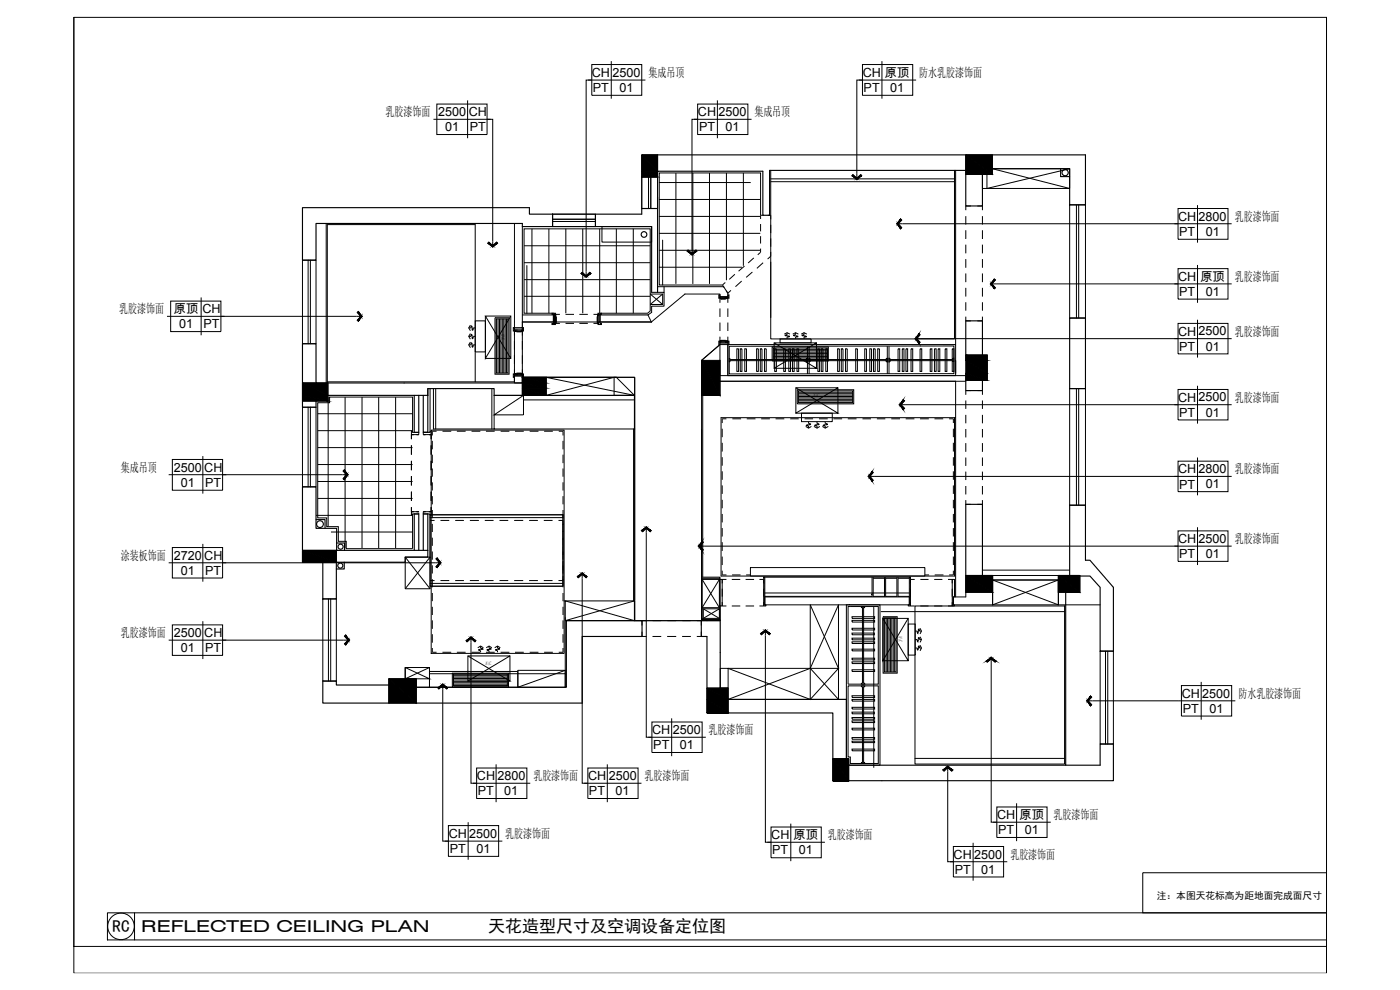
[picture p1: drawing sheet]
<svg xmlns="http://www.w3.org/2000/svg" width="420mm" height="297mm" viewBox="0 0 420 297" stroke-linecap="round" stroke-linejoin="round" font-family="sans-serif">
<g fill="none" stroke="#000" stroke-width=".3">
<path d="M22.2 5.1h375.7v286.8h-375.7zM22.2 5.1h375.7v278.8h-375.7zM177.5 19.4h15v9.2h-15zM183.4 18.3v11.3M258.7 19.4h15.1v9.2h-15.1zM264.6 18.3v11.3M130 35.8h17.2M131 31.2h15.1v9.2h-15.1zM140.3 30.1v11.4M146.1 35.8h1.7v37.9l-1.2-1.1-.2 .4 1.4 1.1 1.4-1.1-.2-.4-1.2 1.1M176.4 24h17.2M177.5 24h-1.7v58.8l-1.2-1.1-.3 .3 1.5 1.1 1.5-1.1-.4-.3-1.1 1.1"/>
<path d="M208.2 35.8h17.2M209.3 35.8h-1.7v40.3l-1.2-1.1-.3 .3 1.5 1.1 1.4-1.1-.2-.3-1.2 1.1M209.3 31.2h15v9.2h-15zM215.2 30.1v11.4M257.6 24h17.2M258.7 24h-1.7v29.5l-1.2-1.1-.2 .3 1.4 1.1 1.5-1.1-.3-.3-1.2 1.1M192.5 53.1h4.7v9.4h-4.7zM194.5 53.1v9.4M195.2 53.1v9.4M197.7 59.8h30.4M197.7 54.7h27.5M202.7 51.9v33.2"/>
<path d="M207.8 51.9v33.2M212.8 51.9v33.2M217.9 51.9v32.1M223 51.9v27.8M231.2 51.1v44.1M231.2 53.6h55.1M231.2 54.5h55.1M286.3 51.1v50.6h-55.1v-23.1M286.6 51.1v52.2M294.7 52.1h1.3v4.4h-1.3zM296 56.5h24.9v-5.9h-23.2l23.2 5.9M320.9 50.6l-24.9 5.9"/>
<path d="M90.7 78h4.1v25.1h-4.1zM92.4 78v25.1M93.1 78v25.1M97.8 67v47.9M154.3 67v31.3h2.4v-1.7M156.7 68v28.6M157.2 78.8h37.8M157.2 73.7h37.8M158 79.6v14.3M159.6 68.6v25.3M164.6 68.6v25.3M165.7 64.2h12.9v3.8h-12.9z"/>
<path d="M165.7 65.8h12.9M165.7 66.4h12.9M169.7 68.6v25.3M174.8 68.6v25.3M179.9 68.6v25.3M180.6 68h14.9v4.6h-14.9zM184.9 68.6v25.3M190 68.6v25.3M197.7 75.1h30.4M197.7 70h30.4M197.7 64.9h30.4M198.8 72v13.5"/>
<path d="M223.3 79.8l-1.8 1.5M226.1 77.4l-1.7 1.5M228.1 64.6v-12.7h-30.4v33.6h19M228.1 74.6v1.1l-.8 .7M228.1 64.6v1.1M228.1 67.2v2.2M228.1 70.8v2.2M228.1 64.6h1M228.9 78.8l-1.9 1.7M230.3 64.6h.9M231.2 76.8l-.9 .9M269.4 67.1l1.1 1.2-.4 .3-1.1-1.5 1.1-1.4 .4 .3-1.1 1.1h100.1"/>
<path d="M289.7 64.8v2.6M289.7 69.1v2.6M289.7 73.4v2.6M289.7 77.7v2.6M291.2 61.8h-1.5v1.2M293.2 61.8h1.5v1.2M294.7 64.8v2.6M294.7 69.1v2.6M294.7 73.4v2.6M294.7 77.7v2.6M320.9 61.4h4.7v34h-4.7zM322.9 61.4v34"/>
<path d="M323.6 61.4v34M353.4 62.5h15v9.3h-15zM359.2 61.5v11.3M359.2 79.5v11.3M50.1 94.9h58.2l-1.1 1.2 .3 .2 1.1-1.4-1.1-1.5-.3 .3 1.1 1.2M51.2 90.3h15.1v9.2h-15.1zM60.3 89.2v11.4M140.6 98.4h.7l.1-.6 .3 1.2 .3-.6h.5M141.1 97.5l-.5 .9 .5 .8M142.5 96.2h3.1v9.3h-3.1zM145.6 94.8v12.7l7.6-12.7M148.5 95.3h4.2v16.9h-4.2z"/>
<path d="M148.8 95.6h3.6v16.3h-3.6zM149 95.6v16.3M149.4 95.6v16.3M149.8 95.6v16.3M150.3 95.6v16.3M150.7 95.6v16.3M151.1 95.6v16.3M151.5 95.6v16.3M151.9 95.6v16.3M154.3 99.2v-.9h-.3v1h.3M154.3 98.3v16.2v-1.3M155 99.4h-.7v1.2"/>
<path d="M155.1 99.4h1.3v.1h-1.3zM155.2 99h-.9v-.3h2.4v.3M156 99.4h.7M156.7 94.5h9.3v2.1h-9.3M156.7 99.2v-.9h.3v1h-.3M156.7 99h-2.4l.3 .2-.3 .2h2.4M156.7 99l-.3 .2 .3 .2M156.7 96.6v16.6h33.7v66.8M156.7 96.6h38.7M156.7 99.4v1.2M157.2 88.9h37.8M157.2 83.9h37.8"/>
<path d="M166.1 93.9h-8.9v-25.3h37.8v24.7l-.7 .6h-14.2M166.3 94.3v2.7h-.3v-2.7h.3v.9v-.9l.1 .2 .3-.2v2.7M166.3 95.2v1.8l.1-.3 .2 .3 .1-.3v.3M166.4 94.3h-.8v-.4h1v.4M166.4 97h-.8v.3h1v-.3M166.7 95h.1v1.7h-.1zM166.7 97h1.2M166.7 96.1v.9M167.9 94.3h-1.2v.8M169.6 97h2.6M169.6 94.3h2.6M173.8 97h2.5"/>
<path d="M173.8 94.3h2.5M178 97h1.3M178 94.3h1.3v.8M179.1 95h.2v1.7h-.2zM179.3 97v-.3v.3l.1-.3 .1 .3M179.3 96.1v.9M179.4 94.3v-.4h1v.4h-.9v.2l-.2-.2v2.7M179.6 94.3v2.7M180 94.3v2.7h.4v.3h-1v-.3M195.5 87.7h3.7v4.1h-3.7v1.9l-1.1 .8 1 2.1M197.2 86h19.9l1.2 1.9M197.7 80.1h24.9"/>
<path d="M198.8 88.2l-3.8 3.1h3.8v-3.1h-3.8l3.8 3.1M199.2 86v1.7M215.6 88.4h.4v1l.2 .1h-.6zM216 88.9v.3h2.3h-.9M216 89.5h2.3M216 89.5h.2h-.2M216 89.5v1.3M216 92.5v2.5M216 96.7v2.6M216 89.5h.6M216.2 89.5h1.4v.2h-1.4zM216.7 85.5l.5 .7"/>
<path d="M217.6 84.7l-.9 .8M217.6 89.5h.7M217.8 87.2l.5 .7M218.3 87.9v1.1h-2.3v-.8h-10.5l-10.1 8.4M218.3 88.4h.4v1.1h-.6l.2-.1zM218.3 89.5v1.3M218.3 92.5v2.5M218.3 96.7v2.6M219.3 87.1l-1 .8M220.4 82.3l-1.7 1.5M222.5 84.3l-1.9 1.7M225.7 81.6l-1.9 1.6"/>
<path d="M236.1 99.8v.6l-.6 .2 1.3 .3-.7 .2v.6M238.6 99.8v.6l-.5 .2 1.2 .3-.7 .2v.6M241.2 99.8v.6l-.6 .2 1.3 .3-.7 .2v.6M289.7 82v2.6M289.7 86.3v2.7M289.7 90.6v2.6M289.7 95v1.2h1.5M294.7 95v1.2h-1.5M294.7 82v2.6M294.7 86.3v2.7M294.7 90.6v2.6M297.5 85.1l1.1 1.2-.4 .3-1.1-1.5 1.1-1.4 .4 .3-1.1 1.1h72"/>
<path d="M353.4 80.6h15v9.1h-15zM353.4 97h15v9.1h-15zM359.2 95.9v11.3M98.2 114.5h56.1M98.4 119.1v38.8M103.5 119.1v45.3M108.6 119.1v45.3M113.6 119.1v45.3M118.7 119.1v45.3M129 116.6v13.1M130 116.6v12.1h18.2M130.7 116.6v12.1"/>
<path d="M140.6 100.9h.7l.1-.6 .2 .6a.34 .34 0 0 0-.1 .4 .34 .34 0 0 0 .4 .2l.1-.6h.5M140.6 103.4h.7l.1-.6 .3 1.3 .3-.7h.5M141.1 100l-.5 .9 .5 .8M141.1 102.6l-.5 .8 .5 .9M142.5 114.5v-47.1h-44.3v47.5M145.6 107.5h7.6v-12.7h-7.6l7.6 12.7M147.5 116.6v12.1M148.2 118.6h42.1v10.1h-42.1zM154.3 112.2h-.3v1h.3v-1M154.3 112.4h2.4v.3h-2.4M154.3 112.7h2.4v2.2h-2.4zM154.3 102.3v2.6"/>
<path d="M154.3 106.6v2.5M154.3 110.8v1.3h.7M155.1 111.9h1.3v.2h-1.3zM156 112.1h.7M156.5 113.2h33.9v73M156.7 112.2h.3v1h-.3v-1M156.7 112.1h-2.4l.3 .1-.3 .2h.9h-.9v.3M156.7 112.1h-.3h.3l-.3 .1 .3 .2h-1.5M156.7 102.3v2.6M156.7 106.6v2.5M156.7 110.8v1.3M157 119.9h33.3"/>
<path d="M163.6 118.6h26.7M163.8 113.2l26.5 5.4M184.2 113.2l-20.4 5.4v-5.4h21.1M184.9 113.2h-.7v5.4M184.9 113.2l5.4 5.4M210.4 108.1l5.6-4.8h2.3v9.4M210.8 118.6v54.5M216 102.3h-.4v1h.4v-.8M216 102.2h2.3l-.2 .1 .2 .3h-.9h.9v.3h-2.3v-.3h2.3M216 102.2h.2h-.2l.2 .1-.2 .3h1.4M216 101v1.2M216 102.2h.6"/>
<path d="M216 114.4h73.7M216.2 102.1h1.4v.1h-1.4zM218.3 103.3h68.3v9.4h-68.3zM218.3 102.3h.4v1h-.4v-.8M218.3 101v1.2h-.7M218.7 103.9l67.4-.1v8.3l-67.4 .1zM219 107.5h-.3v1h.3M219.1 107.6v.8M219.1 107.8h22.8M219.1 108.2h22.8M221 104.6h.5v6.8h-.5zM222 104.6h.6v6.8h-.6z"/>
<path d="M223.4 104.6h.5v6.8h-.5zM227 104.6h.5v6.8h-.5zM228.1 104.6h.5v6.8h-.5zM229.3 104.6h.5v6.8h-.5zM231.6 104h16.9v4.3h-16.9zM232 104.4h16.1v3.5h-16.1zM232 104.8h16.1M232 105.2h16.1M232 105.6h16.1M232 106.1h16.1M232 106.5h16.1M232 106.9h16.1"/>
<path d="M232 107.3h16.1M232 107.7h16.1M232.2 102.8l12.7 7.7h-12.7M232.4 104.6h.5v6.8h-.5zM234 101.7h9.3v1.1h-9.3zM235.1 104.6h.5v6.8h-.5zM235.3 100.2l.8-.4 .9 .4M236.6 104.6h.5v6.8h-.5zM237.7 104.6h.5v6.8h-.5zM237.8 100.2l.8-.4 .9 .4M238.7 116.3l12.6 7.6h-12.6M239.1 104.6h.5v6.8h-.5z"/>
<path d="M239.2 116.9h16.9v4.2h-16.9zM239.5 117.2h16.2v3.6h-16.2zM239.5 117.7h16.2M239.5 118.1h16.2M239.5 118.5h16.2M239.5 118.9h16.2M239.5 119.3h16.2M239.5 119.8h16.2M240.3 100.2l.9-.4 .8 .4M241.9 107.6v.8M241.9 107.5h.3v1h-.3M242.2 103.9v8.3"/>
<path d="M242.7 103.9v8.3M243 107.5h-.3v1h.3M243 107.8h22.8M243 108.2h22.8M243 107.6v.8M244.9 102.8l-12.7 7.7v-7.7h12.7v7.7M245.3 104.6h.5v6.8h-.5zM246.3 104.6h.6v6.8h-.6zM247.7 104.6h.5v6.8h-.5zM251.3 104.6h.5v6.8h-.5zM251.3 116.3l-12.6 7.6v-7.6h12.6v7.6M252.4 104.6h.5v6.8h-.5z"/>
<path d="M253.6 104.6h.5v6.8h-.5zM256.7 104.6h.5v6.8h-.5zM259.4 104.6h.5v6.8h-.5zM260.9 104.6h.5v6.8h-.5zM262 104.6h.5v6.8h-.5zM263.3 104.6h.5v6.8h-.5zM265.8 107.6v.8M265.9 107.5h.3v1h-.3M266.2 103.9v8.3M266.7 103.9v8.3M266.9 107.5h-.2v1h.2M267 107.8h18.8"/>
<path d="M267 108.2h18.8M267 107.6v.8M269.4 104.6h.5v6.8h-.5zM270.6 104.6h.6v6.8h-.6zM271.7 104.6h.6v6.8h-.6zM273.3 104.6h.5v6.8h-.5zM275 101.6l1 1.1-.4 .3-1.1-1.4 1.1-1.5 .4 .3-1 1.2h94.5M276 104.6h.5v6.8h-.5zM279 104.6h.5v6.8h-.5zM280.3 104.6h.5v6.8h-.5zM281.4 104.6h.5v6.8h-.5zM283.5 104.6h.5v6.8h-.5z"/>
<path d="M285.6 104.6h.5v6.8h-.5zM285.8 107.5v.8M285.9 107.4h.2v1h-.2M286.6 114.4v64.6M289.7 112.7h-73.7v-9.4l-5.6 4.8v78M291.2 117.1h-1.5v1.3M293.2 117.1h1.5v1.3M320.9 116.6h4.7v34.9h-4.7zM322.9 116.6v34.9M323.6 116.6v34.9M353.4 116.8h15v9.2h-15zM359.2 115.7v11.4"/>
<path d="M51.7 137.8h15.1v9.2h-15.1zM60.8 136.8v11.3M90.7 122.1h4.1v23.9h-4.1zM92.4 122.1v23.9M93.1 122.1v23.9M95.3 124.1h28.5M95.3 129.2h28.5M95.3 134.2h28.5M95.3 139.3h28.5M123.4 129.3h.4v.4h1.8v.7h-2.2zM123.4 133.6v2.8M123.4 138.2v2.8"/>
<path d="M123.8 129.3v-10.2h-24.9v1.7h-3.6v34.5h2.7v2.7h3.5v4.4h2.4v2.2h19.9v-10.1M124.1 130.4h-.7v1.3M124.9 130.4h.7M127 129.7h2v-.4h.3v1.1h-2.3zM127 130.4h.6M128.7 130.4h.6v1.3M129.3 129h39.9v67h-39.9zM129.3 133.6v2.8M129.3 138.2v2.8M129.7 132.2v2.6M129.7 136.4v2.5M130.9 129.3h-1.2v1.3"/>
<path d="M132.7 129.3h2.7M137 129.3h2.7M141.4 129.3h2.7M145.8 129.3h2.6M148.2 124.4l8.8-5.8v5.8zM150.2 129.3h2.6M154.5 129.3h2.6M158.9 129.3h2.6M163.2 129.3h2.6M167.6 129.3h1.3v1.3M168.9 132.2v2.6M168.9 136.4v2.5"/>
<path d="M190 128.7v51.5M210.4 128.9v57.3M216.6 128.6v2.5M216.6 132.8v2.6M216.6 137.1v2.6M217.9 125.6h-1.3v1.3M219.7 125.6h2.6M224 125.6h2.6M228.3 125.6h2.6M232.6 125.6h2.7M237 125.6h2.6M239.5 120.2h16.2"/>
<path d="M239.5 120.6h16.2M240.4 123.9h9.3v2.6h-9.3zM241.4 125.6h2.5M241.7 127.9l.8 .5 .9-.5M242.5 126.5v.6h.6v.2l-1.2 .3 .6 .1v.7M244.1 127.9l1 .5 .8-.5M245.1 126.5v.6l.6 .2-1.3 .3 .7 .1v.7M245.7 125.6h2.6M246.7 127.9l.8 .5 1-.5M247.5 126.5v.6l.7 .1-1.3 .4 .6 .1v.7M250 125.6h2.6M254.3 125.6h2.6"/>
<path d="M258.7 125.6h2.5M263 125.6h2.6M267.3 125.6h2.7M270.2 121.4l1.1 1.1-.4 .3-1.1-1.4 1.1-1.5 .4 .3-1.1 1.2h99.3M271.7 125.6h2.6M276 125.6h2.6M280.3 125.6h2.6M284.7 125.6h1.3v1.3M286 128.6v2.5M286 132.8v2.6M286 137.1v2.6M286.3 125.3v47.5h-70v-47.5h70.3"/>
<path d="M289.7 120.1v2.6M289.7 124.4v2.6M289.7 128.7v2.5M289.7 132.9v2.6M289.7 137.2v2.6M294.7 120.1v2.6M294.7 124.4v2.6M294.7 128.7v2.5M294.7 132.9v2.6M294.7 137.2v2.6M353.4 138.3h15v9.2h-15zM359.2 137.2v11.4"/>
<path d="M50.6 142.4h53.4l-1.1 1.2 .4 .3 1.1-1.5-1.1-1.5-.4 .4 1.1 1.1M94.8 154.6h29M95.3 144.4h28.5M95.3 149.5h28.5M99.3 159.6h24.5M123.4 152.1v1.4h.7M123.4 142.8v2.8M123.4 147.5v2.8M124.9 153.5h.7M125.6 153.5h-2.2v1h.4v-.4h1.8v-.1M125.6 153.5v.1M127 153.5h2.3v1h-.3v-.4h-2z"/>
<path d="M127 153.5h.6M129 154.4h39.9v21.4h-39.9M129 154.4h39.9v21.4h-39.9zM129 156.1h1.4M129 155.2h39.9M129 154.1v13M129.3 152.1v1.4h-.6M129.3 142.8v2.8M129.3 147.5v2.8M129.7 140.5v2.5M129.7 144.7v2.4M129.7 148.8v2.5"/>
<path d="M129.7 153v2.4M129.7 157.1v2.5M132.1 156.1h2.7M136.5 156.1h2.7M140.9 156.1h2.7M145.4 156.1h2.7M149.8 156.1h2.7M154.2 156.1h2.7M158.7 156.1h2.6M163.1 156.1h2.6M167.5 156.1h1.4v7.6M168.9 140.5v2.5"/>
<path d="M168.9 144.7v2.4M168.9 148.8v2.5M168.9 153v2.4M193.9 158.4l-1.1 1.1-.4-.4 1.5-1.1 1.4 1.1-.3 .4-1.1-1.1v62.7h1.6M216.6 141.4v2.5M216.6 145.6v2.5M216.6 149.9v2.6M216.6 154.1v2.6M216.6 158.4v2.5M260.9 142.9l1 1.2-.3 .2-1.1-1.4 1.1-1.5 .3 .3-1 1.2h108.6M286 141.4v2.5M286 145.6v2.5"/>
<path d="M286 149.9v2.6M286 154.1v2.6M286 158.4v2.5M289.7 141.4v2.6M289.7 145.8v2.5M289.7 150v1.3h1.5M294.7 141.4v2.6M294.7 145.8v2.5M294.7 150v1.3h-1.5M353.4 159.2h15v9.2h-15zM359.2 158.1v11.4M50.6 168.8h81.3l-1.1 1.2 .3 .2 1.1-1.4-1.1-1.4-.3 .2 1.1 1.2"/>
<path d="M51.7 164.2h15.1v9.2h-15.1zM60.8 163.1v11.4M96.8 179.6h4.1v24.7h-4.1zM98.5 179.6v24.7M99.2 179.6v24.7M121.5 167.1h7.5v9.5h-7.5zM121.5 167.1l7.5 9.5M129 174.1h1.4M129 175h39.9M129 167.1l-7.5 9.5M129.7 161.3v2.4M129.7 165.4v2.5"/>
<path d="M129.7 169.6v2.4M129.7 173.7v2.5M129.7 177.9v2.4M132.1 174.1h2.7M136.5 174.1h2.7M140.9 174.1h2.7M145.4 174.1h2.7M149.8 174.1h2.7M154.2 174.1h2.7M158.7 174.1h2.6M163.1 174.1h2.6M167.5 174.1h1.4"/>
<path d="M168.9 163.8v4.1M168.9 168.3v3.7M168.9 172.8v3.4M168.9 177.9v2.4M174.6 172.2l-1.1 1.1-.3-.4 1.4-1.1 1.5 1.1-.3 .4-1.2-1.1v62.7h1.7M209.9 163.8l1.1 1.1-.4 .3-1.1-1.4 1.1-1.4 .4 .2-1.1 1.2h159.6M210.4 173.1h5.6v13.1h-25.9M210.4 173.6v12.6h-20v-6M210.4 173.5h5.6M210.6 173.5v12.3M215.8 173.5v8.8l-5.2-8.5h5.4M215.8 173.8l-5.2 8.5h5.4"/>
<path d="M216 173.8h.6v7.9h-.6zM216.6 173.8h1.3M216.6 171.2v1.2h1.3M216.6 162.6v2.6M216.6 166.9v2.6M216.6 173.8v1.2M216.6 176.6v2.4M219.5 173.8h2.5M219.6 172.4h2.5M223.7 173.8h2.5M223.8 172.4h1.3M225.1 170.2h52.3v2.6h-52.3z"/>
<path d="M227.8 173.8h1.3v1.2M229.1 173.1h.3v8.3h.4v.3h-.7zM229.1 176.6v2.4M229.4 179h43.4v2.4h-43.4zM229.4 178.9h32.2M229.4 173.1h43.4M229.4 177.9h43.4M261.6 178.4h.1M261.6 173.1v5.9M261.9 173.5h3.4M261.9 178.9h3.4M261.9 173.1v5.9"/>
<path d="M265.3 173.1v5.9M265.7 173.5h3.3M265.7 178.9h3.3M265.7 173.1v5.9M269 173.1v5.9M269.4 173.5h3.4M269.4 178.9h3.4M269.4 173.1v5.9M272.8 173.1h.3v8.6h-.7v-.3h.4zM273.1 176.6v2.4M274.4 173.8h-1.3v1.2M276.1 173.8h2.4"/>
<path d="M277.4 172.4h1.3M280.2 173.8h2.5M280.4 172.4h2.6M284.4 173.8h1.2v1.2M285.6 173.8h.7v5.2h-.3v2.4h.3v.3h-.7zM285.6 176.6v2.4M286 171.2v1.2h-1.3M286 162.6v2.6M286 166.9v2.6M289.7 177.7v1.3h-3.7v2.4h11.7M294.7 171h26.2M297.7 174h19.8v7.4z"/>
<path d="M297.7 174h19.8v7.4h-19.8zM297.7 177.7v3.7M297.7 172.6h19.8M317.5 174l-19.8 7.4M50.6 192h53.8l-1.1 1.1 .4 .3 1.1-1.4-1.1-1.5-.4 .3 1.1 1.2M51.7 187.4h15.1v9.2h-15.1zM60.8 186.3v11.4M129.7 182v2.5M129.7 186.1v2.5M129.7 190.2v2.6M129.7 194.4v1.2h1.2M132.7 195.6h2.7"/>
<path d="M137 195.6h2.7M140.3 196.7l12.7 7.6h-12.7M141.3 191.4l-1.2 1.1-.3-.3 1.5-1.1 1.4 1.1-.2 .3-1.2-1.1v43.5h1.7M141.4 195.6h2.7M143.3 194.3l.9-.5 .8 .5M144.2 193.8v.6l.6 .2-1.2 .3 .6 .2v.5M145.8 195.6h2.6M145.8 194.3l.9-.5 .8 .5M146.7 193.8v.6l.6 .1v.2l-1.2 .2 .6 .2v.5M148.4 194.3l.8-.5 .9 .5M149.2 193.8v.6l.6 .1v.2l-1.2 .2 .6 .2v.5M150.2 195.6h2.6"/>
<path d="M153 196.7l-12.7 7.6v-7.6h12.7v7.6M154.5 195.6h2.6M158.9 195.6h2.6M163.2 195.6h2.6M168.9 182v2.5M168.9 186.1v2.5M168.9 190.2v2.6M168.9 194.4v1.2h-1.3M169.2 180.2l21.1 6M169.6 180.2h20.7v6h-20.7zM169.6 185.2v20.9M190.3 180.2l-20.7 6"/>
<path d="M192.6 189.5v1.4h1.3M192.6 186.2v1.4M195.7 190.9h2.6M200.1 190.9h2.7M204.6 190.9h2.6M210.4 186.2v1.4M210.4 189.5v1.4h-1.4M210.4 185.8h5.6M210.6 185.5h5.4M210.6 182.6h5.4M211 182.6l4.8 2.9v-2.9l-4.8 2.9zM216 181.7v4.5"/>
<path d="M216.6 180.6v1.1h1.3M219.5 181.7h2.5M223.7 181.7h2.5M229.1 180.6v1.1h-1.3M229.6 189.3l-1.2 1.1-.3-.4 1.5-1.1 1.4 1.1-.2 .4-1.2-1.1v63.3h1.7M253.9 181.4h10.1v48.1h-9.4v-1.9h-.7zM254.4 181.9h9.1v23.3h-9.1zM255.6 198.5h6.8v.5h-6.8zM255.6 197.4h6.8v.5h-6.8zM255.6 194.7h6.8v.5h-6.8zM255.6 192.5h6.8v.5h-6.8zM255.6 191.4h6.8v.5h-6.8z"/>
<path d="M255.6 189.9h6.7v.5h-6.7zM255.6 186.1h6.8v.5h-6.8zM255.6 185h6.8v.5h-6.8zM255.6 188.4h6.8v.5h-6.8zM258.4 182.2v-.3h1v.3M258.5 182.3h.8M258.7 182.3v22.6M259 182.3v22.6M262.1 182.2v48M264.3 183.4h55M264.8 185.5v12.7l7.6-12.7M264.8 198.2h7.6v-12.7h-7.6l7.6 12.7"/>
<path d="M264.9 185h4.2v16.9h-4.2zM265.2 185.3h3.6v16.3h-3.6zM265.4 185.3v16.3M265.8 185.3v16.3M266.2 185.3v16.3M266.7 185.3v16.3M267.1 185.3v16.3M267.5 185.3v16.3M267.9 185.3v16.3M268.4 185.3v16.3M272.4 187.2h2.1v9.3h-2.1zM273.1 180.6v1.1h1.3"/>
<path d="M274.5 181.7h44.8v47.5h-44.8zM274.5 191.8h.6l.2 .7 .3-1.3h.1l.1 .6h.6M274.5 189.3h.6l.2 .7 .3-1.3h.1l.1 .6h.6M274.5 194.4h.6l.1 .6 .3-.4 .1-.8h.1l.1 .6h.6M276 191l.4 .8-.4 .9M276 188.4l.4 .9-.4 .8M276 193.5l.4 .9-.4 .8M276.1 181.7h2.4M280.2 181.7h2.5M285.6 180.6v1.1h-1.2M297.3 197.6l-1.2 1-.2-.3 1.4-1.1 1.5 1.1-.3 .3-1.2-1v49h1.7M317.5 181.4h12.5"/>
<path d="M330 195.3h4v27.8h-4zM331.6 195.3v27.8M332.3 195.3v27.8M121.5 200.2h7.3v5.9h-3.9v-2.5h-3.4zM121.5 200.2l7.3 3.4h-3.9M128.8 201.1v5h40.8v-5h-14.3M128.8 201.4h26.5M128.8 200.2l-7.3 3.4M128.8 202.1h40.8M132.8 205.5l-1.2 1.1-.2-.3 1.4-1.1 1.4 1.1-.2 .3-1.2-1.1v46.8h1.7M135.7 201.9h16.8v4.2h-16.8zM136 202.2h16.2v3.6h-16.2z"/>
<path d="M136 202.7h16.2M136 203.1h16.2M136 203.5h16.2M136 203.9h16.2M136 204.4h16.2M136 204.8h16.2M136 205.2h16.2M136 205.6h16.2M155.3 201.1v5l14.3-5M155.3 201.1v5M195.5 216.5h15.1v9.2h-15.1zM201.5 215.4v11.4"/>
<path d="M216 200.5h2.4v5.9h-2.4zM218.4 200.5h24.6v-19.1l8.5 19.1M218.4 200.5l24.6 9.3v-9.3M243 200.5l8.5-19.1v28.4l-8.5-9.3-24.6 9.3h35.5M243 200.5h8.5l-8.5 9.3M254.4 205.7h9.1v23.3h-8.4v-2h-.7zM255.6 200.9h6.8v.5h-6.8zM255.6 218.4h6.8v.5h-6.8zM255.6 216.2h6.8v.5h-6.8zM255.6 215.2h6.8v.5h-6.8zM255.6 213.6h6.7v.5h-6.7zM255.6 209.8h6.8v.5h-6.8z"/>
<path d="M255.6 208.7h6.8v.5h-6.8zM255.6 212.1h6.8v.6h-6.8zM258.4 204.9v.3h1v-.3M258.4 206v-.3h1v.3M258.5 204.9h.8M258.5 206h.8M258.7 206v22.7M259 206v22.7M326.4 210.2l1.1 1.2-.4 .3-1.1-1.5 1.1-1.4 .4 .3-1.1 1.1h44.2M354.4 205.6h15.1v9.2h-15.1zM360.3 204.5v11.4M141.9 234.9h17.2"/>
<path d="M143 230.3h15v9.2h-15zM148.8 229.2v11.4M175.2 234.9h17.2M176.3 230.3h15.1v9.2h-15.1zM182.2 229.2v11.4M194.4 221.1h17.3M255.6 222.3h6.8v.4h-6.8zM255.6 221.2h6.8v.5h-6.8zM255.6 224.7h6.8v.5h-6.8zM258.4 228.7v.3h1v-.3M258.5 228.7h.8M274.5 227.5h44.8"/>
<path d="M284.3 230.2l-1.1 1.1-.4-.4 1.5-1.1 1.5 1.1-.3 .4-1.2-1.1v28.3h1.7M133.4 252.3h17.3M134.5 247.6h15.1v9.2h-15.1zM140.4 246.6v11.3M230.2 252.6h17.2M231.3 248h15v9.3h-15zM237.2 247v11.3M285 258.5h17.1M286 253.9h15v9.1h-15zM291.9 252.8v11.3M297.9 246.6h17.3M299 242h15.1v9.2h-15.1z"/>
<path d="M304.9 240.9v11.4M32.2 273.8h365.7v8.1h-365.7zM40.4 273.8v8.1M342.8 261.8h55.1v12h-55.1z"/>
<circle cx="36.3" cy="277.8" r="4"/>
</g>
<g fill="#000" stroke="#000" stroke-width=".3">
<path d="M192.5 46.5l4.7 4.9h-4.7zM192.5 46.5h4.7v4.9zM192.5 51.4l4.7 1.7h-4.7zM192.5 51.4h4.7v1.7zM289.7 46.5l8 5.8h-8zM289.7 46.5h8v5.8zM90.7 114.9l7.7 3.7h-7.7zM90.7 114.9h7.7v3.7zM90.7 118.6l7.7 1.7h-7.7zM90.7 118.6h7.7v1.7zM156.7 113.2l7.1 1.7h-7.1zM156.7 113.2h7.1v1.7z"/>
<path d="M156.7 114.9l7.1 1.5h-7.1zM156.7 114.9h7.1v1.5zM156.7 116.4l7.1 2.2h-7.1zM156.7 116.4h7.1v2.2zM210.4 108.1l5.6 10.5h-5.6zM210.4 108.1h5.6v10.5zM289.7 106.5l6.4 1.6h-6.4zM289.7 106.5h6.4v1.6zM289.7 108.1l6.4 3.9h-6.4zM289.7 108.1h6.4v3.9zM289.7 112l6.4 2.1h-6.4zM289.7 112h6.4v2.1z"/>
<path d="M90.7 165.1l10.2 3.5h-10.2zM90.7 165.1h10.2v3.5zM289.7 172.6l8 5.1h-8zM289.7 172.6h8v5.1zM317.5 172.6l6.4 5.1h-6.4zM317.5 172.6h6.4v5.1zM116.6 203.6l8.3 7.3h-8.3zM116.6 203.6h8.3v7.3zM212.1 206.4l6.3 3.4h-6.3zM212.1 206.4h6.3v3.4zM212.1 209.8l6.3 3.9h-6.3zM212.1 209.8h6.3v3.9z"/>
<path d="M212.1 213.7h6.3zM212.1 213.7l6.3 .1zM212.1 213.8h6.3zM249.8 227.6l4.8 6.4h-4.8zM249.8 227.6h4.8v6.4zM249.8 234l4.8 .1zM249.8 234.1h4.8zM249.8 234.1l4.8 .1zM249.8 234.2h4.8zM249.9 234.2h4.7z"/>
<path d="M255.8 52.4l1.2 1.1-1.4-.8zM255.6 52.7l1.4 1.1v-.3z"/>
<path d="M257 53.5l1.5-.8-.3-.3zM257 53.5l1.5-.8-1.5 1.1z"/>
<path d="M146.6 72.6l1.2 1.1-1.4-.7zM146.4 73l1.4 1.1v-.4z"/>
<path d="M147.8 73.7l1.4-.7-.2-.4zM147.8 73.7l1.4-.7-1.4 1.1z"/>
<path d="M206.4 75l1.2 1.1-1.5-.8zM206.1 75.3l1.5 1.1v-.3z"/>
<path d="M207.6 76.1l1.4-.8-.2-.3zM207.6 76.1l1.4-.8-1.4 1.1z"/>
<path d="M269.4 67.1l.7 1.5 .4-.3zM269 67.1h.4l.7 1.5z"/>
<path d="M270.1 65.7l.4 .3-1.1 1.1zM270.1 65.7l-1.1 1.4h.4z"/>
<path d="M107.2 93.7l1.1 1.2-.8-1.5zM107.5 93.4l1.1 1.5h-.3z"/>
<path d="M108.3 94.9l-.8 1.4-.3-.2zM108.3 94.9l-.8 1.4 1.1-1.4z"/>
<path d="M174.6 81.7l1.2 1.1-1.5-.8zM174.3 82l1.5 1.1v-.3z"/>
<path d="M176.9 81.7l-1.1 1.1 1.5-.8zM175.8 82.8l1.5-.8-1.5 1.1z"/>
<path d="M297.5 85.1l.7 1.5 .4-.3zM297.1 85.1h.4l.7 1.5z"/>
<path d="M298.2 83.7l.4 .3-1.1 1.1zM298.2 83.7l-1.1 1.4h.4z"/>
<path d="M275 101.6l.6 1.4 .4-.3zM274.5 101.6h.5l.6 1.4z"/>
<path d="M275.6 100.1l.4 .3-1 1.2zM275.6 100.1l-1.1 1.5h.5z"/>
<path d="M270.2 121.4l.7 1.4 .4-.3zM269.8 121.4h.4l.7 1.4z"/>
<path d="M270.9 119.9l.4 .3-1.1 1.2zM270.9 119.9l-1.1 1.5h.4z"/>
<path d="M102.9 141.3l1.1 1.1-.7-1.5zM103.3 140.9l1.1 1.5h-.4z"/>
<path d="M104 142.4l-.7 1.5-.4-.3zM104 142.4l-.7 1.5 1.1-1.5z"/>
<path d="M192.4 159.1l.4 .4 1.1-1.1zM192.4 159.1l1.5-1.1v.4z"/>
<path d="M193.9 158.4l1.4 .7-.3 .4zM193.9 158v.4l1.4 .7z"/>
<path d="M260.9 142.9l.7 1.4 .3-.2zM260.5 142.9h.4l.7 1.4z"/>
<path d="M261.6 141.4l.3 .3-1 1.2zM261.6 141.4l-1.1 1.5h.4z"/>
<path d="M130.8 167.6l1.1 1.2-.8-1.4zM131.1 167.4l1.1 1.4h-.3z"/>
<path d="M131.9 168.8l-.8 1.4-.3-.2zM131.9 168.8l-.8 1.4 1.1-1.4z"/>
<path d="M173.2 172.9l.3 .4 1.1-1.1zM173.2 172.9l1.4-1.1v.4z"/>
<path d="M174.6 172.2l1.5 .7-.3 .4zM174.6 171.8v.4l1.5 .7z"/>
<path d="M209.9 163.8l.7 1.4 .4-.3zM209.5 163.8h.4l.7 1.4z"/>
<path d="M210.6 162.4l.4 .2-1.1 1.2zM210.6 162.4l-1.1 1.4h.4z"/>
<path d="M103.3 190.8l1.1 1.2-.7-1.5zM103.7 190.5l1.1 1.5h-.4z"/>
<path d="M104.4 192l-.7 1.4-.4-.3zM104.4 192l-.7 1.4 1.1-1.4z"/>
<path d="M139.8 192.2l.3 .3 1.2-1.1zM139.8 192.2l1.5-1.1v.3z"/>
<path d="M141.3 191.4l1.4 .8-.2 .3zM141.3 191.1v.3l1.4 .8z"/>
<path d="M228.1 190l.3 .4 1.2-1.1zM228.1 190l1.5-1.1v.4z"/>
<path d="M229.6 189.3l1.4 .7-.2 .4zM229.6 188.9v.4l1.4 .7z"/>
<path d="M295.9 198.3l.2 .3 1.2-1zM295.9 198.3l1.4-1.1v.4z"/>
<path d="M297.3 197.6l1.5 .7-.3 .3zM297.3 197.2v.4l1.5 .7z"/>
<path d="M131.4 206.3l.2 .3 1.2-1.1zM131.4 206.3l1.4-1.1v.3z"/>
<path d="M132.8 205.5l1.4 .8-.2 .3zM132.8 205.2v.3l1.4 .8z"/>
<path d="M326.4 210.2l.7 1.5 .4-.3zM326 210.2h.4l.7 1.5z"/>
<path d="M327.1 208.8l.4 .3-1.1 1.1zM327.1 208.8l-1.1 1.4h.4z"/>
<path d="M282.8 230.9l.4 .4 1.1-1.1zM282.8 230.9l1.5-1.1v.4z"/>
<path d="M284.3 230.2l1.5 .7-.3 .4zM284.3 229.8v.4l1.5 .7z"/>
</g>
<g fill="none" stroke="#000" stroke-width=".34">
<path d="M197.2 46.5v4.9M197.2 59.2v28.5M289.7 46.5v15.3h5v-9.5M297.7 50.6h23.2v10.8h4.7v-14.9h-133.1v6.6h4.7v-1.7h31.6v13.2h2.1v-13.5h58.8M297.7 46.5v5.8h-8M318.1 50.6v2.4h2.8M90.7 62.3h68.1v1.9h6.9v3.8h-9v-1h-61.9v11h-4.1zM197.2 62.5h-4.7v1.7h-13.9v3.8h16.9v19.7M194.4 94.5h-14.4v2.1h15.5M320.9 95.4h4.7v21.2h-4.7zM90.7 103.1h4.1v11.8h61.9v-1.7h7.1v5.4h-15.6v-2h-19.9v2h-29.9v1.7h-3.6v1.8h-4.1zM90.7 114.9h4.1"/>
<path d="M98.4 114.9v3.7M124.3 118.6v11.1h1.3v-11.1M127 118.6v11.1h1.3M128.3 116.6v13.1M156.7 114.9v3.7M210.4 108.1v10.5h5.6v-10.5M286.6 108.1v3.9M289.7 112v5.1h5v-3M289.7 106.5h6.4v7.6h-6.4M294.7 106.5v-10.3h-5v11.9M90.7 120.3h4.1M127 129.7h1.3"/>
<path d="M94.8 155.8h2.7v2.7M90.7 165.1h10.3M100.9 165.1v3.5h-10.2v-22.6h4.1v12.5h6.2v6.6h27.3M101 162.9h2.3v2.2M103.3 168.6v2.1h-2.4M124.3 165.1v-11h1.3v11M127 165.1v-11h1.3v11M128.3 165.1v2h-6.8v1.5h-20.6v11h-4.1v-11M289.7 172.6h8v5.1M294.7 172.6v-21.3h-5v26.4M317.5 177.7v-5.1h6.4v5.1h-4.2v51.8h-65.1M320.9 172.6v-21.1h4.7v16.5h1.4l7 8.2v19.1h-4v-19.1l-3-3.4h-3.1"/>
<path d="M116.6 205.5h-15.7v-1.2h-4.1v6.6h77.8v-20h18v-4.7h-22.7v19.9h-45M121.5 203.6h3.4v7.3M121.5 200.2v3.4M121.5 203.6h-4.9v7.3M212.1 206.4h6.3v3.4M212.1 213.7l.1 .1M212.2 213.8h37.6v20.2M216 206.4v-20.2h-5.6v4.7h1.7v22.8M218.4 209.8h35.5v17.8M218.4 209.8v4M249.8 227.6h4.8v6.6M319.7 229.5h10.3v-6.4h4v11.1h-84"/>
<circle cx="319.5" cy="51.8" r=".93"/>
<circle cx="193.2" cy="70.3" r=".85"/>
<circle cx="96" cy="157.2" r="1.02"/>
<circle cx="102.1" cy="169.6" r=".76"/>
<circle cx="102.2" cy="164" r=".76"/>
</g>
<g font-size="5.1">
<text x="33.8" y="279.6">RC</text>
<text x="146.4" y="279.6">天花造型尺寸及空调设备定位图</text>
</g>
<text font-size="4.9" x="42.4" y="279.6">REFLECTED CEILING PLAN</text>
<g font-size="3.8">
<text x="177.5" y="23">CH</text>
<text x="183.7" y="23">2500</text>
<text x="194.5" y="23.1">集成吊顶</text>
<text x="258.8" y="23">CH</text>
<text x="265.3" y="23">原顶</text>
<text x="275.7" y="23.1">防水乳胶漆饰面</text>
<text x="177.9" y="27.6">PT</text>
<text x="185.8" y="27.6">01</text>
<text x="259" y="27.6">PT</text>
<text x="267" y="27.6">01</text>
<text x="115.6" y="34.9">乳胶漆饰面</text>
<text x="131.5" y="34.9">2500</text>
<text x="140.6" y="34.9">CH</text>
<text x="209.3" y="34.9">CH</text>
<text x="215.5" y="34.9">2500</text>
<text x="226.3" y="34.9">集成吊顶</text>
<text x="133.6" y="39.4">01</text>
<text x="140.9" y="39.4">PT</text>
<text x="209.7" y="39.4">PT</text>
<text x="217.6" y="39.4">01</text>
<text x="353.4" y="66.2">CH</text>
<text x="353.7" y="70.7">PT</text>
<text x="359.5" y="66.2">2800</text>
<text x="361.7" y="70.7">01</text>
<text x="370.4" y="66.3">乳胶漆饰面</text>
<text x="353.4" y="84.2">CH</text>
<text x="353.7" y="88.8">PT</text>
<text x="360" y="84.2">原顶</text>
<text x="361.7" y="88.8">01</text>
<text x="370.4" y="84.2">乳胶漆饰面</text>
<text x="35.8" y="93.9">乳胶漆饰面</text>
<text x="52" y="93.9">原顶</text>
<text x="60.8" y="93.9">CH</text>
<text x="53.7" y="98.5">01</text>
<text x="61" y="98.5">PT</text>
<text x="353.4" y="100.6">CH</text>
<text x="359.5" y="100.6">2500</text>
<text x="370.4" y="100.6">乳胶漆饰面</text>
<text x="353.7" y="105.2">PT</text>
<text x="361.7" y="105.1">01</text>
<text x="353.4" y="120.4">CH</text>
<text x="353.7" y="125">PT</text>
<text x="359.5" y="120.4">2500</text>
<text x="361.7" y="124.9">01</text>
<text x="370.4" y="120.4">乳胶漆饰面</text>
<text x="36.3" y="141.5">集成吊顶</text>
<text x="52.1" y="141.4">2500</text>
<text x="61.3" y="141.4">CH</text>
<text x="353.4" y="142">CH</text>
<text x="359.5" y="141.9">2800</text>
<text x="370.4" y="142">乳胶漆饰面</text>
<text x="54.2" y="146">01</text>
<text x="61.5" y="146">PT</text>
<text x="353.7" y="146.5">PT</text>
<text x="361.7" y="146.4">01</text>
<text x="36.3" y="167.9">涂装板饰面</text>
<text x="52.1" y="167.9">2720</text>
<text x="61.3" y="167.9">CH</text>
<text x="353.4" y="162.9">CH</text>
<text x="353.7" y="167.4">PT</text>
<text x="359.5" y="162.8">2500</text>
<text x="361.7" y="167.4">01</text>
<text x="370.4" y="162.9">乳胶漆饰面</text>
<text x="54.2" y="172.4">01</text>
<text x="61.5" y="172.4">PT</text>
<text x="36.3" y="191.1">乳胶漆饰面</text>
<text x="52.1" y="191">2500</text>
<text x="61.3" y="191.1">CH</text>
<text x="54.2" y="195.5">01</text>
<text x="61.5" y="195.6">PT</text>
<text x="354.5" y="209.3">CH</text>
<text x="360.6" y="209.3">2500</text>
<text x="371.5" y="209.3">防水乳胶漆饰面</text>
<text x="354.8" y="213.8">PT</text>
<text x="362.8" y="213.8">01</text>
<text x="195.6" y="220.2">CH</text>
<text x="201.8" y="220.2">2500</text>
<text x="212.6" y="220.3">乳胶漆饰面</text>
<text x="196" y="224.8">PT</text>
<text x="203.9" y="224.8">01</text>
<text x="143.1" y="234">CH</text>
<text x="149.2" y="234">2800</text>
<text x="160" y="234">乳胶漆饰面</text>
<text x="176.4" y="234">CH</text>
<text x="182.6" y="234">2500</text>
<text x="193.3" y="234">乳胶漆饰面</text>
<text x="143.3" y="238.6">PT</text>
<text x="151.3" y="238.6">01</text>
<text x="176.7" y="238.6">PT</text>
<text x="184.6" y="238.6">01</text>
<text x="299.1" y="245.7">CH</text>
<text x="305.7" y="245.7">原顶</text>
<text x="316" y="245.8">乳胶漆饰面</text>
<text x="134.6" y="251.3">CH</text>
<text x="140.8" y="251.3">2500</text>
<text x="151.5" y="251.3">乳胶漆饰面</text>
<text x="231.4" y="251.7">CH</text>
<text x="238" y="251.7">原顶</text>
<text x="248.3" y="251.8">乳胶漆饰面</text>
<text x="299.4" y="250.2">PT</text>
<text x="307.4" y="250.2">01</text>
<text x="134.9" y="255.8">PT</text>
<text x="142.9" y="255.8">01</text>
<text x="231.6" y="256.3">PT</text>
<text x="239.6" y="256.3">01</text>
<text x="286.1" y="257.5">CH</text>
<text x="292.2" y="257.5">2500</text>
<text x="303.1" y="257.5">乳胶漆饰面</text>
<text x="286.4" y="262.1">PT</text>
<text x="294.4" y="262.1">01</text>
</g>
<text font-size="2.9" x="347" y="269.6">注：本图天花标高为距地面完成面尺寸</text>
<g font-size="1.5">
<text x="150.4" y="100.2" transform="rotate(90 150.4 100.2)">A\C</text>
<text x="237.6" y="105.7">A\C</text>
<text x="244.1" y="119.2">A\C</text>
<text x="269.6" y="190.9" transform="rotate(90 269.6 190.9)">A\C</text>
<text x="145.7" y="199.5">A\C</text>
</g>
</svg>
